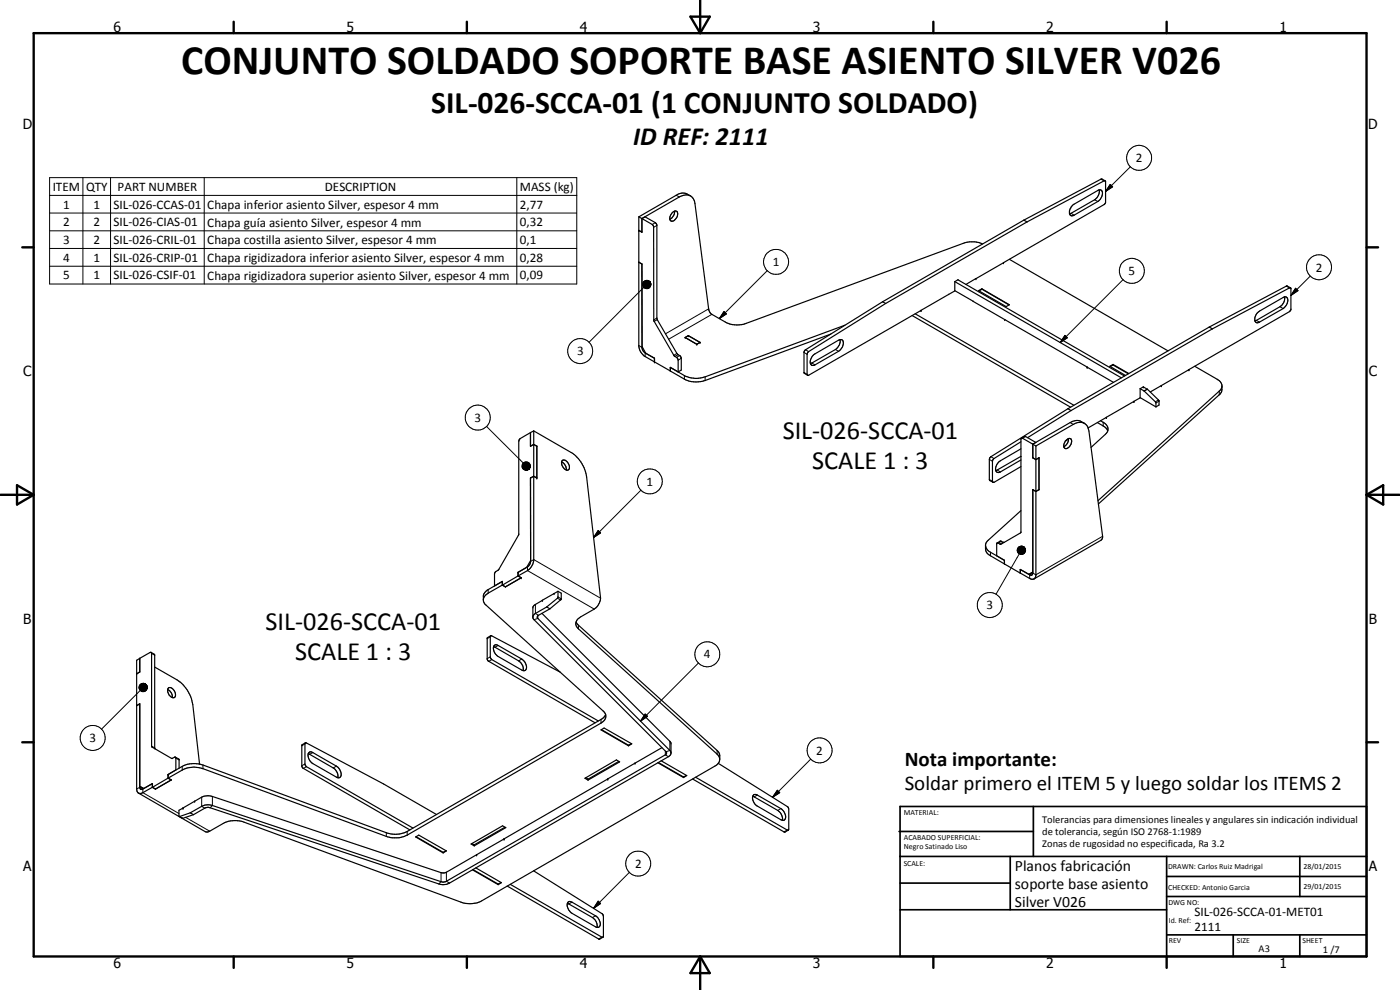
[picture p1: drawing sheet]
<svg xmlns="http://www.w3.org/2000/svg" width="420mm" height="297mm" viewBox="0 0 420 297" stroke-linecap="round" stroke-linejoin="round" font-family="sans-serif">
<g fill="none" stroke="#000" stroke-width=".35">
<path d="M207.2 58.8a3.3 3.3 0 0 0-4.3-.2l-11.2 6.5M329.8 57a2.93 2.93 0 0 1-1.3 2.9l-7.5 4.3M331.7 54.3l-1-.6-.3 .1-23.1 12.2M331.7 54.3l.1 6.4-.3 .6-30.4 17.5M331.7 54.3h-.4l-23.1 12.3M191.7 65.1v38.9a4.3 4.3 0 0 0 1.9 3l2.8 1.6M191.7 78.7l.9 .5M191.7 65.1l.9 .5M192.6 65.6l11.3-6.5a2.84 2.84 0 0 1 4.5 1.1l4.4 32.9 .6 1.1 4.3 2.4a7.8 7.8 0 0 0 6.2 .4l65.1-24a7.5 7.5 0 0 1 5.9 .2M192.6 79.2l.1 25.1a2.03 2.03 0 0 0 .9 1.6l2.8 1.6M192.6 65.6v4.1l-.9-.6 .9 .5M192.6 65.6l1-.5 3.1 1.7 .4 .7 .1 28.3 5.9 10.2 1.3 1.2 .1 3.8-1 .6"/>
<path d="M192.6 65.6l3.3 1.8 .3 .6v28.1l6 10.5 1.2 1.1 .1 3.9M201.7 63.9a.92 .92 0 0 1 1.2-.6 .92 .92 0 0 1 .4 1.4 1.92 1.92 0 0 1-2 1.6 1.64 1.64 0 0 1 .4-2.4zM202.4 63.4a2.42 2.42 0 0 1-1.4 2.4M301.2 78.8l-8.3 4.8M301.2 78.8h.1M302.9 77.8l47.7 27.5M307.3 66l-42.4 24.6M307.3 66l.9 .6M308.2 66.6l-42.4 24.5M321.9 61.6l7.6-4.5a.94 .94 0 0 1 1.2 .1 .94 .94 0 0 1 .1 1.2l-.5 1.2-.6 .7-7.3 4.3a.84 .84 0 0 1-1.4-.5v-1.1zM253.6 97.6l-42 15.5a8.4 8.4 0 0 1-6.2-.4l-4.2-2.5v1.1l4.2 2.4a7.7 7.7 0 0 0 6.2 .5l37.7-14M264.9 90.6l-23.3 14.4-.3 .7v6.1l1.1 .8"/>
<path d="M264.9 90.6l.9 .5M265.8 91.1l-23.2 14.5-.4 .7v6l.2 .3M273.7 94.7l47.6 27.5M274.6 94.1l47.7 27.5M284.7 88.3l-42.3 24.3M284.7 88.3v.1M286.5 84.5v2.8l-1.8 1M286.5 87.2l5.6 3.3M286.5 84.5l50 28.9M287.5 83.9l50 28.9M287.5 83.9l-1 .6M287.5 83.9v.1"/>
<path d="M292.1 90.4l9.4 5.5M292.9 83.6l-3 1.7M292.9 83.6h.1M293.7 87.2l1-.5 8.2 4.7-.9 .6zM293.9 87.3l.8-.5 8.1 4.7M294.7 86.7v.1M301.5 95.9l32.7 18.8M301.5 95.9h.1M362.9 98.1l-42.4 24.5M362.9 98.1l.9 .6M363.8 98.7l-42.4 24.5M377.3 93.9l.7-.6 7.1-4a.94 .94 0 0 1 1.2 0 .94 .94 0 0 1 .1 1.2l-.3 .9-1 1.2-7.1 4a.83 .83 0 0 1-1.4-.4l.1-1.1z"/>
<path d="M385.5 89.1a2.86 2.86 0 0 1-1.4 2.9l-7.5 4.3M387.3 86.4l-1.1-.6-.2 .1-23.1 12.2M387.3 86.4l.1 6.4-.4 .7-41.8 24.1M387.3 86.4l-23.5 12.3M192.7 104l1.1 2 2.6 1.5M196.4 107.5v1.1M196.4 108.6l4.8 2.7M201.2 111.3h.1M201.2 111.3v-1.1l2.3 1.4M206.6 100.7l3.5 2-1 .6M206.6 100.7l-1 .6 3.5 2M243.9 106.7l7.8-4.6a.96 .96 0 0 1 1.2 0 .96 .96 0 0 1 .2 1.2l-.4 1-.8 .9-7.3 4.3a1.03 1.03 0 0 1-1.3-.2 1.03 1.03 0 0 1 0-1.4z"/>
<path d="M252.1 101.9a3 3 0 0 1-1.4 3l-7.5 4.2M334 109.3l-.9 .6 4.7 2.7M334 109.3l4.7 2.8M334 109.3v.2M334 109.5l4.6 2.6M334 109.5l-.8 .5M342.2 116.6v2.8l-1.9 1M342.2 116.6l1.1 .7 3.5 3.3 .1 1.5M342.2 119.3l4.7 2.8M343.1 116.1l1.3 .7 3.4 3.4v1.3l-.9 .6M343.1 116.1l-.9 .5M358.6 109.9l6.7 3.9 1.1 1a2.72 2.72 0 0 1 .3 2.4l-.5 1-36.6 33"/>
<path d="M366.7 116l-.3 .8-.5 .5-36.4 32.9M159.2 129.8l-3 1.8-.5 .8v28l-6 10.4-1.2 1.2-.1 3.8 2.4-1.3v1.1M159.2 129.8v4.1M160.2 129.3v38.9a4.4 4.4 0 0 1-1.9 3l-2.8 1.6M160.2 129.3l11.2 6.5a10.4 10.4 0 0 1 4.7 7.3l4.1 36.4a4.7 4.7 0 0 1-1.9 3.3l-4 2.3a2.1 2.1 0 0 0-.7 3.6l41.6 37.6 .6 .8 .2 .6M160.2 133.3l.9 .6v9.5M160.2 133.3l-1 .6M160.2 129.3l-1 .5M160.2 133.3l.9 .6M168.6 138.6a2.54 2.54 0 0 1 1.4 2.4M168.7 138.2a1.29 1.29 0 0 1 1.9 .9l.3 1.4a.87 .87 0 0 1-.9 .6 .87 .87 0 0 1-.8-.6 2.09 2.09 0 0 1-.5-2.3zM306.4 132.5l-8.4 5.5-.1 6.7h.5l8-4.7"/>
<path d="M306.4 136.9l-7.5 4.3M306.4 134.7l-6.2 3.6a2.37 2.37 0 0 0-1 3.3l.6 .2 .4-.2 6.2-3.6M306.5 131.5l1.2-.6 3.2 1.9-.9 .5M306.5 131.5l-.1 28.2-6 3.6-1.2-.4M306.5 131.5h.4l3.1 1.8M310 137.3l.9 .6 .9-.6v9.6l-.9 .5-.9-.5-.1 25.4-.2 .3h-.5l-3-1.7M310 133.3v4.1M310 133.3l.9 .5M310.9 133.8l11.2-6.5a2.83 2.83 0 0 1 3-.4 2.83 2.83 0 0 1 1.7 2.4l4.1 31.6-.1 .8-.4 .4-20.1 11.6M310.9 133.8v39a1.12 1.12 0 0 1-.7 1 1.12 1.12 0 0 1-1.2-.2l-7.6-4.4M319.7 132.4l.4-.4a.85 .85 0 0 1 1.2-.3 .85 .85 0 0 1 .2 1.2 1.69 1.69 0 0 1-1.9 1.6 1.75 1.75 0 0 1 .1-2.1zM320.5 122.6l-23.1 14.4-.5 .8v6.1l.1 .3 1 .5"/>
<path d="M320.5 122.6l.9 .6M320.7 131.8l-.9 .5M320.7 131.6l-.3 1.3-1.1 1.1M321.4 123.2l-13 8.1M325.4 127a3.5 3.5 0 0 0-4.2-.2l-11.2 6.5M329.3 126.8l2.4 1.4 .7 1.1M330.3 126.2a2.76 2.76 0 0 1 2.2 3l-.5 .8-4.6 4.2M340.3 120.4l-13.8 8M159.2 143.4v25l-.2 1-.5 .6-3 1.7M159.2 143.4l1-.5 .9 .5M159.2 143.4h.1M306.4 153.2l-10.3 9.4a2.72 2.72 0 0 0-.3 2.4l.4 .9 .4 .4 4.8 2.9"/>
<path d="M150.7 174.5l-4.5 2.6-.8 .7-.3 .8v1.6l.5 1.1 35.4 32.1a2.09 2.09 0 0 1-.6 3.6l-59 34a8.3 8.3 0 0 1-5 .1l-55.5-20.5a7.6 7.6 0 0 0-6.2 .5l-4.3 2.4M150.7 175.6l1 .5M150.7 174.5h.1M150.7 174.5v1.1M150.7 175.6l-4.8 2.8-.7 .8-.1 .7M151.7 176.1h.1M155.5 172.8l.9 .6M155.5 171.7v1.1M155.5 172.8l-4.7 2.8M156.4 173.4l-4.7 2.7M156.4 173.4l-4.7 2.7-.9-.5M159.2 168.2l-1.1 2-2.6 1.5"/>
<path d="M166.3 178.1h.1M167.5 177.4l-4.8 2.7M167.5 177.4l.9 .6v1.7l-3.4 3M167.5 177.4l-.1 2-3.3 2.7M295.8 163.8l.3 .9 .8 .8 4.5 2.6M299.2 162.9l-.1 3.9 2.3 1.3M301.4 162.7l-1.2-.4-1 .6M301.4 168.1v1.1M306.2 170.9v1M306.2 170.9l2.6 1.4M308.8 172.3l1.2-.6zM41.9 197.5l-.9 .6v38.6a1.15 1.15 0 0 0 .6 1.2 1.15 1.15 0 0 0 1.3-.1l2.8-1.6"/>
<path d="M41.9 197.5v4.1l-.9 .6M45.4 195.7l.1 28.3 6 3.5 1.2-.3 .1 3.8-2.4 1.4M45.4 195.7l.9 .6 .1 .3 .2 28.1M45.4 195.7l-3.5 1.8M147.3 190.8l-1.1 .7v6.3l.3 .6 32.1 18.5M147.3 190.8l-.2 6.4 .5 .7 32 18.4M147.3 190.8l20.8 10.9M148.1 194l7.5 4.3a2.84 2.84 0 0 1 1.4 2.9M148.3 193.7a.9 .9 0 0 1 1.2 0l7.1 4a2.47 2.47 0 0 1 1 3.4l-.8 .1-7.3-4.2a2.73 2.73 0 0 1-1.2-3.3zM162.6 184l38.4 38.4 .4 .6v3l-.5 .9-66 38.1-1 .3-2.2-.1-68.6-22.8h-1.4l-3.6 2M162.7 180.1l.1 .1M162.8 180.1l-2.4 1.4-.4 .5-.1 3.3 .4 .6 39.6 39.7 .2 .4-.3 .4-66 38.1-.7 .2-69.4-23-2.2-.1-4.4 2.3"/>
<path d="M164.1 182.1l.9 .6M164.1 182.1l-3.7 2.1-.5 .9M165 182.7l-3.6 2-.2 .4 .2 .4 39.8 39.8 .2 .5M172.9 186.6l.4 .8 41.9 37.8 .7 1-.1 2.4-.9 1.1-70.3 40.6a7.9 7.9 0 0 1-6.3 .4l-65.1-24a7.8 7.8 0 0 0-6.2 .4l-4.3 2.4-1.1 .1-20-11.6M41 211.7l.9-.5 .1 25.4 .7 .3 3-1.8M41 202.2h.1M41 211.7h.1M41.9 211.2l-.9 .6M46.4 200.2l6.8 3.8a10.8 10.8 0 0 1 4.7 7.4l2 17.9M50.3 206.9a2.44 2.44 0 0 1 1.4 2.4M50.5 206.5a1.57 1.57 0 0 1 2.1 1.5 .92 .92 0 0 1-.4 1.3 .92 .92 0 0 1-1.2-.6l-.6-1zM180.4 219l.9-.6 8.3 4.8-1 .6z"/>
<path d="M180.5 218.9l8.1 4.7M181.8 214.4l-.5 .8-.9 .7-58.2 33.6a8 8 0 0 1-6.3 .4l-55-20.4a8.1 8.1 0 0 0-6.2 .5l-4.3 2.4v1.1M41.9 235.9l1.2 .7zM45.7 236.2l.9 .6M45.7 235.1h.1M45.7 235.1v1.1M45.8 236.2l.9 .5M45.8 235.1v1.1M45.8 235.1l-2.7 1.5M46.6 236.7v.1M50.4 233.5l1 .5M50.4 233.5l-4.6 2.7"/>
<path d="M51.4 234l-4.8 2.8M51.4 234l-4.7 2.7M51.4 234h.1M52.7 227.2l1.1 .7v2.6M91.6 222.9l-1 .7v6.3l.3 .6 32.1 18.5M91.6 222.9l-.1 6.5 .5 .6 31.9 18.5M91.6 222.9l23.5 12.3 15.9 9.2M92.5 226.1l7.5 4.3a3 3 0 0 1 1.4 2.9M92.7 225.8a.9 .9 0 0 1 1.2 0l7.1 4.1a2.37 2.37 0 0 1 1 3.4h-.8l-7.3-4.2a2.73 2.73 0 0 1-1.2-3.3zM175.5 233.5l9.5-5.5 1 .6-9.5 5.5zM176.5 233.8v.3M185.7 228.4l-9.2 5.4-.7-.5"/>
<path d="M188.6 223.6v.2M189.5 223.1l-.9 .5M190.6 229h.1M197.4 228.9l7.7 4.4M197.6 228.8l7.5 4.3M198.4 228.3l7.7 4.4-1 .6M198.7 224.3l-64.7 37.4-.7 .2-.9-.1-69-22.9-1.1-.1-1.8 .4-6.8 3.9 .1 1.9 3.3-1.1M205.1 233.1v.2M205.9 232.7l-.8 .4M207.8 233.7l27.5 15.9 .2 .1 1-.6M208.8 233.2l27.7 15.9M215.5 229l20.9 13.1 .3 .6v6.1l-.2 .3"/>
<path d="M225.9 238.9l7.5 4.3a2.97 2.97 0 0 1 1.4 2.9M226.1 238.6l.3-.2h.6l7.3 4.2a2.53 2.53 0 0 1 1.1 3.4h-1.1l-7-4.1a2.6 2.6 0 0 1-1.2-3.3zM57.1 243.9l1 .5M58.1 244.4l-3.2 1.1-1.1-.5M58.4 240.4h.1M124.7 251.1l1-.5 8.3 4.7-1 .6zM124.9 251l8.1 4.7M133 255.7v.2M133.8 255.3l-.8 .4M141.4 253.2l9.4-5.4 1 .5-9.5 5.5zM141.6 253.1l.7 .4M142.3 253.5v.3"/>
<path d="M151.5 248.2l-9.2 5.3M141.8 261l7.7 4.4M141.9 260.9l7.6 4.4M142.8 260.4l7.7 4.4-1 .6M149.5 265.3v.1M150.3 264.8l-.8 .5M152.2 265.9l27.5 15.8 .2 .1 1-.6M160.1 261.3l20.7 12.9 .3 .7-.1 6.2-.2 .2-27.6-16M170.3 271.1l7.5 4.2a2.93 2.93 0 0 1 1.3 3M170.5 270.7l.5-.2 .7 .2 7 4.1a2.22 2.22 0 0 1 .9 3.5l-.9-.2-7-4.1a2.66 2.66 0 0 1-1.2-3.3z"/>
</g>
<g fill="#000">
<circle cx="191.7" cy="69.1" r=".18"/>
<circle cx="301.1" cy="78.8" r=".18"/>
<circle cx="276.4" cy="93.1" r=".18"/>
<circle cx="292.9" cy="83.6" r=".18"/>
<circle cx="301.5" cy="95.9" r=".18"/>
<circle cx="196.4" cy="108.6" r=".18"/>
<circle cx="205.6" cy="101.3" r=".18"/>
<circle cx="206.6" cy="100.7" r=".18"/>
<circle cx="209.1" cy="103.3" r=".18"/>
<circle cx="210.1" cy="102.7" r=".18"/>
<circle cx="326.3" cy="110.2" r=".18"/>
<circle cx="343.1" cy="116.1" r=".18"/>
<circle cx="348.5" cy="115.7" r=".18"/>
<circle cx="356.8" cy="110.9" r=".18"/>
<circle cx="332" cy="125.2" r=".18"/>
<circle cx="332.1" cy="125.2" r=".18"/>
<circle cx="340.3" cy="120.4" r=".18"/>
<circle cx="161.1" cy="143.4" r=".18"/>
<circle cx="155.5" cy="171.7" r=".18"/>
<circle cx="156.4" cy="173.4" r=".18"/>
<circle cx="166.3" cy="178.1" r=".18"/>
<circle cx="162.8" cy="180.1" r=".18"/>
<circle cx="50.4" cy="232.4" r=".18"/>
<circle cx="182.4" cy="233.7" r=".18"/>
<circle cx="190.6" cy="229" r=".18"/>
<circle cx="54.9" cy="242.4" r=".18"/>
<circle cx="58.4" cy="240.4" r=".18"/>
<circle cx="143" cy="256.5" r=".18"/>
<circle cx="151.2" cy="251.7" r=".18"/>
<circle cx="151.3" cy="251.7" r=".18"/>
</g>
<g fill="none" stroke="#000" stroke-width=".3">
<path d="M14.9 53.3h158.2v31.9h-158.2zM14.9 58.6h158.2M24.9 53.3v31.9M33.2 53.3v31.9M61.3 53.3v31.9M155.1 53.3v31.9M202.9 58.6l1 .5M328.5 59.9l1 .6M330.4 53.8l.9 .5M333.2 55.3l.7 .7-2.1 1.4zM339.2 50l-7.4 7.4M14.9 63.9h158.2"/>
<path d="M14.9 69.3h158.2M14.9 74.5h158.2M14.9 79.9h158.2M196.7 66.8l-1 .6M197.1 67.6l-.9 .6M321.4 64l1 .6M192.9 85.1l2.1-.6-2.1 .9zM192.9 85.4l2.1-.9-2.1 1.1zM192.9 85.6l2.1-1.1-2 1.4zM192.9 84.9l2.1-.4-2.1 .6zM193 85.9l2-1.4-1.9 1.6zM193.1 84.6l.1-.1h1.8z"/>
<path d="M193.1 84.6l1.9-.1-2.1 .4zM193.1 86.1l1.9-1.6-1.7 1.9zM193.2 86.2l-16.4 16.5M193.2 84.5l.3-.2 1.5 .2zM193.5 84.3l1.5 .2zM193.7 84.2l1.3 .3zM194 84.1l1 .4zM194.3 84.1l.7 .4zM194.5 84.2l.5 .3zM195 84.5l-1.5 2-.2-.1zM195 84.5l-1.2 2.1-.3-.1zM195 84.5l-.9 2.1h-.3z"/>
<path d="M195 84.5l-.7 2.1h-.2zM195 84.5l-.4 2-.3 .1zM195 84.5l-.2 1.9-.2 .1zM195 84.5v1.7l-.2 .2zM195 84.5l.2 1.5-.2 .2zM195 84.5l.2 1.5zM195 84.5l.3 1.2zM195 84.5l.4 1zM195 84.5l.4 .7zM195 84.5l.3 .5zM195 84.5l.1 .2zM197.1 95.4l-.9 .6"/>
<path d="M197.3 95.9l-1 .5M212.7 92.7l-13 7.5M213.6 94.3l-12.9 7.5M217.3 93.5l.7 .7-2.1 1.4zM230.3 81.2l-14.4 14.4M337 83.9l-18.8 18.9M377.1 96.1l.9 .5M384.1 92l1 .6M386 85.9l1 .5M388.8 86.5l.7 .7-2.1 1.4zM393.2 82.8l-5.8 5.8M191.7 103.7l1.1 .5"/>
<path d="M193.7 105.8l-.1 1.2M203.1 106l-.9 .6M203.5 106.4l-1 .5M204 106.7l-1 .5M204.5 107.5l-1 .6M205.4 112.7v1M211.6 113.1v1.1M241.3 111.8l.9 .5M241.3 105.7l.9 .6M241.8 104.9l.9 .6M243.7 108.9l.9 .6M250.7 104.9l1 .5"/>
<path d="M319.6 100.6l.7 .7-2.1 1.5zM344.3 116.8l-1 .5M344.4 116.8l-1 .5M365.9 117.3v1.1M146 127.9l11 11M156.7 139.8l2.1 .9-2.1-.6zM156.7 139.5l2.1 1.2-2.1-.9zM156.8 139.3l2 1.4-2.1-1.2zM156.9 139.1l.2-.2 1.7 1.8zM156.9 139.1l1.9 1.6-2-1.4zM157.1 138.9l.2-.2 1.5 2zM157.3 138.7l.3-.1 1.2 2.1z"/>
<path d="M157.6 138.6h.3l.9 2.1zM157.9 138.6h.2l.7 2.1zM158.1 138.6l.3 .1 .4 2zM158.4 138.7l.3 .1 .1 1.9zM158.7 138.8l.1 .2v1.7zM158.8 139l.2 .2-.2 1.5zM159 139.2l-.2 1.5zM159.1 139.4l-.3 1.3zM159.2 140l-.4 .7zM159.2 139.7l-.4 1zM296.9 137.8l.9 .6M297.4 137l.9 .6"/>
<path d="M306.4 136.9v.1M307.8 131l-.9 .5M321.2 126.8l.9 .5M331.1 126.7v1.1M347.7 120l-1 .6M347.8 120.4l-.9 .5M156.7 140.1l2.1 .6-2.1-.4zM156.7 140.3l2.1 .4-1.9-.1zM156.9 140.6l1.9 .1-1.8 .1zM157 140.8l1.8-.1-1.5 .2zM157.3 140.9l1.5-.2zM157.6 141l1.2-.3z"/>
<path d="M157.8 141.1l1-.4zM158.1 141.1l.7-.4zM158.3 141l.5-.3zM158.6 140.9l.2-.2zM159.1 140.3l-.3 .4zM179.5 159.2l.7 .7-2.1 1.4zM192.4 147.1l-14.3 14.2M296.9 143.9l.9 .5M299.3 141l.9 .6M146.5 176.9v1.1M158.3 170.1v1.1l20 11.6M159.2 168.4l1-.5 20 11.6"/>
<path d="M167.3 179.5l.9 .5M167.5 179.1l.9 .6M297.3 165.7v1.1M300.5 162.4l-.9 .5M301 162.7l-.9 .5M305.3 165.2l1.9-1.2-1.9 1.5zM305.3 164.9l1.9-.9-1.9 1.2zM305.3 164.7l1.9-.7-1.9 .9zM305.3 165.5l1.9-1.5-1.8 1.7zM305.4 165.7l1.8-1.7-1.6 1.9zM305.5 164.5l1.7-.5-1.9 .7zM305.6 164.2l1.6-.2z"/>
<path d="M305.6 164.2l1.6-.2-1.7 .5zM305.8 164.1l1.4-.1zM305.9 166.2l-7 12.1M306.1 164h1.1zM306.4 163.9l.8 .1zM306.7 163.9l.5 .1zM307.2 164l-1.4 2.1-.2-.2zM307.2 164l-1.2 2.2-.2-.1zM307.2 164l-.9 2.4-.3-.2zM307.2 164l-.7 2.4h-.2zM307.2 164l-.4 2.3-.3 .1zM307.2 164l-.1 2.2-.3 .1z"/>
<path d="M307.2 164l.1 2.1-.2 .1zM307.2 164l.3 1.9-.2 .2zM307.2 164l.4 1.7-.1 .2zM307.2 164l.6 1.4-.2 .3zM307.2 164l.6 1.1v.3zM307.2 164l.6 1.1zM307.2 164l.6 .9zM307.2 164l.5 .6zM307.2 164l.3 .4zM307.2 164l.2 .2zM307.2 164v2.2M330.9 160.9l-20 11.6-.9-.5-1 .5v1.1"/>
<path d="M45.5 196l.9 .6M147.1 197.1l-.9 .5M147.1 191.1l-.9 .5M147.6 197.9l-.9 .5M149.5 193.7l-1 .5M156.6 197.7l-1 .6M160.7 181.4v2.7l.9 .5M161.4 184.8v.7l-1.1 .4M173.6 187.6v1.1M209.6 198.9l-17.4 17.5M41.7 206.3l2.1-.9-2.1 1.2zM41.7 206l2.1-.6-2.1 .9z"/>
<path d="M41.7 206.6l2.1-1.2-1.9 1.4zM41.8 205.8l2-.4-2.1 .6zM41.9 206.8l1.9-1.4-1.8 1.7zM41.9 205.5l.2-.1h1.7zM41.9 205.5l1.9-.1-2 .4zM42 207.1l1.8-1.7-1.6 1.9zM42.1 207.2l-11.6 11.6M42.1 205.4l.2-.2 1.5 .2zM42.3 205.2l1.5 .2zM42.6 205.1l1.2 .3zM42.9 205l.9 .4zM43.1 205l.7 .4z"/>
<path d="M43.4 205.1l.4 .3zM43.8 205.4l-1.4 2-.2-.1zM43.8 205.4l-1.1 2.1-.3-.1zM43.8 205.4l-.9 2.1h-.2zM43.8 205.4l-.6 2.1h-.3zM43.8 205.4l-.3 2-.3 .1zM43.8 205.4l-.1 1.9-.2 .1zM43.8 205.4l.1 1.7-.2 .2zM43.8 205.4l.1 1.7zM43.8 205.4l.3 1.3-.1 .2zM43.8 205.4l.3 1.3zM43.8 205.4l.4 1z"/>
<path d="M43.8 205.4l.4 .7zM43.8 205.4l.3 .5zM43.8 205.4l.2 .2zM180.4 215.9v1.1M193.6 214.2l.7 .7-2.1 1.5zM41 236.7l.9-.5 1 .5v1.1l10.8 6.3M45.5 223.9l.9 .5M52.8 227.5l1 .5M54.7 230v1.1M60.5 239.2v2.7l1 .6M60.9 229.5v1.1M63.7 239v2.7l-.6 .7"/>
<path d="M91.5 229.2l-.9 .5M91.5 223.2l-.9 .6M92 230l-1 .5M93.9 225.8l-1 .5M101 229.9l-1 .5M199.7 225.3v1.2l.9 .5M201 222.4v2.8l-1.1 .4M215.2 225.2v1.1M227.3 238.5l-1 .6M233.3 237.1l.7 .7-2.2 1.4zM243.3 227.8l-11.5 11.4M53.9 245l1 .5"/>
<path d="M55.7 245.2l7.2 4.2M115.9 249.9v1.1M122.2 249.5v1.1M234.3 242.6l-.9 .6M236.3 249l-1 .6M132.4 261.8v2.7l-.7 .7M134 261.7v2.7l.9 .6M171.7 270.7l-1 .5M178.7 274.8l-.9 .5M179.5 270.4l.7 .7-2.1 1.4zM188.9 261.7l-10.8 10.8M180.6 281.2l-.9 .5"/>
<circle cx="341.9" cy="47.4" r="3.7"/>
<circle cx="232.9" cy="78.6" r="3.8"/>
<circle cx="339.7" cy="81.3" r="3.7"/>
<circle cx="395.9" cy="80.2" r="3.7"/>
<circle cx="174.1" cy="105.3" r="3.7"/>
<circle cx="143.4" cy="125.3" r="3.7"/>
<circle cx="195" cy="144.4" r="3.7"/>
<circle cx="212.3" cy="196.3" r="3.8"/>
<circle cx="297.1" cy="181.5" r="3.7"/>
<circle cx="27.8" cy="221.4" r="3.7"/>
<circle cx="246" cy="225.1" r="3.8"/>
<circle cx="191.5" cy="259.1" r="3.8"/>
</g>
<g fill="none" stroke="#000" stroke-width=".71">
<path d="M10.1 9.9h400v277.1h-400zM70.1 6.5v3.4M140.1 6.5v3.4M207.2 5h5.8l-2.9 4.9zM210.1 0v9.9M280.1 6.5v3.4M350.1 6.5v3.4M6.7 74.2h3.4M410.1 74.2h3.5M.1 148.5h10M5.1 145.6l5 2.9-5 2.9zM410.1 148.5h10"/>
<path d="M410.1 148.5l5-2.9v5.8zM6.7 222.7h3.4M410.1 222.7h3.5M70.1 287v3.4M140.1 287v3.4M210.1 287v10M210.1 287l2.9 5h-5.8zM280.1 287v3.4M350.1 287v3.4"/>
</g>
<g fill="none" stroke="#000" stroke-width=".51">
<path d="M269.8 249.5h40.3M270.1 242h140v45h-140zM270.1 257h140M303.2 257v16M310.1 242v15M350.1 257v30M390.1 257v12M270.1 265h33.1M270.1 273h80M350.1 269h60M350.1 263h60M350.1 280.5h60"/>
<path d="M370.1 280.5v6.5M390.1 280.5v6.5"/>
</g>
<g fill="#000">
<path d="M333.2 55.3l.7 .7-2.1 1.4zM194.5 84.2l.5 .3zM194.3 84.1l.7 .4zM194 84.1l1 .4zM193.7 84.2l1.3 .3zM193.5 84.3l1.5 .2zM193.2 84.5l.3-.2 1.5 .2zM193.1 84.6l.1-.1h1.8zM192.9 84.9l2.1-.4-2.1 .6zM192.9 85.1l2.1-.6-2.1 .9zM192.9 85.4l2.1-.9-2.1 1.1zM192.9 85.6l2.1-1.1-2 1.4z"/>
<path d="M193 85.9l2-1.4-1.9 1.6zM193.1 86.1l1.9-1.6-1.7 1.9zM195 84.5l-1.5 2-.2-.1zM195 84.5l-1.2 2.1-.3-.1zM195 84.5l-.9 2.1h-.3zM195 84.5l-.7 2.1h-.2zM195 84.5l-.4 2-.3 .1zM195 84.5v1.7l-.2 .2zM195 84.5l.2 1.5-.2 .2zM195 84.5l.2 1.5zM195 84.5l.3 1.2zM195 84.5l.4 1z"/>
<path d="M195 84.5l.4 .7zM195 84.5l.3 .5zM195 84.5l.1 .2zM217.3 93.5l.7 .7-2.1 1.4zM388.8 86.5l.7 .7-2.1 1.4zM319.6 100.6l.7 .7-2.1 1.5zM159.1 140.3l-.3 .4zM159.2 140l-.4 .7zM159.2 139.7l-.4 1zM159.1 139.4l-.3 1.3zM159 139.2l-.2 1.5zM158.8 139l.2 .2-.2 1.5z"/>
<path d="M158.7 138.8l.1 .2v1.7zM158.1 138.6l.3 .1 .4 2zM157.9 138.6h.2l.7 2.1zM157.6 138.6h.3l.9 2.1zM157.3 138.7l.3-.1 1.2 2.1zM157.1 138.9l.2-.2 1.5 2zM156.9 139.1l.2-.2 1.7 1.8zM156.9 139.1l1.9 1.6-2-1.4zM156.8 139.3l2 1.4-2.1-1.2zM156.7 139.5l2.1 1.2-2.1-.9zM156.7 139.8l2.1 .9-2.1-.6zM156.7 140.1l2.1 .6-2.1-.4z"/>
<path d="M156.9 140.6l1.9 .1-1.8 .1zM157 140.8l1.8-.1-1.5 .2zM157.3 140.9l1.5-.2zM157.6 141l1.2-.3zM157.8 141.1l1-.4zM158.1 141.1l.7-.4zM158.3 141l.5-.3zM158.6 140.9l.2-.2zM179.5 159.2l.7 .7-2.1 1.4zM306.7 163.9l.5 .1zM306.4 163.9l.8 .1zM306.1 164h1.1z"/>
<path d="M305.8 164.1l1.4-.1zM305.6 164.2l1.6-.2zM305.6 164.2l1.6-.2-1.7 .5zM305.5 164.5l1.7-.5-1.9 .7zM305.3 164.7l1.9-.7-1.9 .9zM305.3 164.9l1.9-.9-1.9 1.2zM305.3 165.2l1.9-1.2-1.9 1.5zM305.3 165.5l1.9-1.5-1.8 1.7zM305.4 165.7l1.8-1.7-1.6 1.9zM307.2 164l-1.4 2.1-.2-.2zM307.2 164l-1.2 2.2-.2-.1zM307.2 164l-.9 2.4-.3-.2z"/>
<path d="M307.2 164l-.7 2.4h-.2zM307.2 164l-.4 2.3-.3 .1zM307.2 164l.4 1.7-.1 .2zM307.2 164l.6 1.4-.2 .3zM307.2 164l.6 1.1v.3zM307.2 164l.6 1.1zM307.2 164l.6 .9zM307.2 164l.5 .6zM307.2 164l.3 .4zM307.2 164l.2 .2zM43.4 205.1l.4 .3zM43.1 205l.7 .4z"/>
<path d="M42.9 205l.9 .4zM42.6 205.1l1.2 .3zM42.3 205.2l1.5 .2zM42.1 205.4l.2-.2 1.5 .2zM41.9 205.5l.2-.1h1.7zM41.8 205.8l2-.4-2.1 .6zM41.7 206l2.1-.6-2.1 .9zM41.7 206.3l2.1-.9-2.1 1.2zM41.7 206.6l2.1-1.2-1.9 1.4zM41.9 206.8l1.9-1.4-1.8 1.7zM42 207.1l1.8-1.7-1.6 1.9zM43.8 205.4l-1.4 2-.2-.1z"/>
<path d="M43.8 205.4l-1.1 2.1-.3-.1zM43.8 205.4l-.9 2.1h-.2zM43.8 205.4l-.6 2.1h-.3zM43.8 205.4l-.3 2-.3 .1zM43.8 205.4l.1 1.7-.2 .2zM43.8 205.4l.1 1.7zM43.8 205.4l.3 1.3-.1 .2zM43.8 205.4l.3 1.3zM43.8 205.4l.4 1zM43.8 205.4l.4 .7zM43.8 205.4l.3 .5zM43.8 205.4l.2 .2z"/>
<path d="M193.6 214.2l.7 .7-2.1 1.5zM233.3 237.1l.7 .7-2.2 1.4zM179.5 270.4l.7 .7-2.1 1.4z"/>
</g>
<path d="M307 164v2.3M307.3 164v2.1" fill="none" stroke="#000" stroke-width=".34"/>
<path d="M192.9 84.7h2.1M194.8 84.5v2M158.6 138.7v2M156.7 140.5h2.1M41.8 205.6h2M43.7 205.4v2" fill="none" stroke="#000" stroke-width=".38"/>
<text font-size="12.6" x="54.3" y="22.1">CONJUNTO SOLDADO SOPORTE BASE ASIENTO SILVER V026</text>
<text font-size="9.4" x="129.4" y="34">SIL-026-SCCA-01 (1 CONJUNTO SOLDADO)</text>
<g font-size="7.9">
<text x="190.1" y="43.4">ID REF: 2111</text>
<text x="234.9" y="131.8">SIL-026-SCCA-01</text>
<text x="243.7" y="140.8">SCALE 1 : 3</text>
<text x="79.7" y="189.1">SIL-026-SCCA-01</text>
<text x="88.5" y="198">SCALE 1 : 3</text>
</g>
<g font-size="6.3">
<text x="271.5" y="229.9">Nota importante:</text>
<text x="271.5" y="237.2">Soldar primero el ITEM 5 y luego soldar los ITEMS 2</text>
</g>
<g font-size="4.7">
<text x="304.6" y="261.2">Planos fabricación</text>
<text x="304.6" y="266.6">soporte base asiento</text>
<text x="304.6" y="272">Silver V026</text>
</g>
<g font-size="4.2">
<text x="34" y="9.6">6</text>
<text x="104" y="9.6">5</text>
<text x="174" y="9.6">4</text>
<text x="244" y="9.6">3</text>
<text x="314" y="9.6">2</text>
<text x="384" y="9.6">1</text>
<text x="6.8" y="38.7">D</text>
<text x="410.6" y="38.7">D</text>
<text x="7" y="112.9">C</text>
<text x="410.8" y="112.9">C</text>
<text x="7" y="187.1">B</text>
<text x="410.8" y="187.1">B</text>
<text x="7" y="261.4">A</text>
<text x="410.8" y="261.4">A</text>
<text x="34" y="290.4">6</text>
<text x="104" y="290.4">5</text>
<text x="174" y="290.4">4</text>
<text x="244" y="290.4">3</text>
<text x="314" y="290.4">2</text>
<text x="384" y="290.4">1</text>
</g>
<g font-size="3.9">
<text x="340.9" y="48.7">2</text>
<text x="15.8" y="57.2">ITEM</text>
<text x="25.8" y="57.2">QTY</text>
<text x="35.3" y="57.2">PART NUMBER</text>
<text x="97.5" y="57.2">DESCRIPTION</text>
<text x="156" y="57.4">MASS (kg)</text>
<text x="18.9" y="62.6">1</text>
<text x="28.1" y="62.6">1</text>
<text x="34.1" y="62.6">SIL-026-CCAS-01</text>
<text x="62.2" y="62.7">Chapa inferior asiento Silver, espesor 4 mm</text>
<text x="156" y="62.6">2,77</text>
<text x="18.9" y="67.9">2</text>
<text x="28.1" y="67.9">2</text>
<text x="34.1" y="67.9">SIL-026-CIAS-01</text>
<text x="62.2" y="68">Chapa guía asiento Silver, espesor 4 mm</text>
<text x="156" y="67.9">0,32</text>
<text x="18.9" y="73.2">3</text>
<text x="28.1" y="73.2">2</text>
<text x="34.1" y="73.2">SIL-026-CRIL-01</text>
<text x="62.2" y="73.3">Chapa costilla asiento Silver, espesor 4 mm</text>
<text x="156" y="73.2">0,1</text>
<text x="18.9" y="78.5">4</text>
<text x="18.9" y="83.8">5</text>
<text x="28.1" y="78.5">1</text>
<text x="28.1" y="83.8">1</text>
<text x="34.1" y="78.5">SIL-026-CRIP-01</text>
<text x="34.1" y="83.8">SIL-026-CSIF-01</text>
<text x="62.2" y="78.6">Chapa rigidizadora inferior asiento Silver, espesor 4 mm</text>
<text x="62.2" y="83.9">Chapa rigidizadora superior asiento Silver, espesor 4 mm</text>
<text x="156" y="78.5">0,28</text>
<text x="156" y="83.8">0,09</text>
<text x="231.9" y="79.8">1</text>
<text x="338.7" y="82.5">5</text>
<text x="394.9" y="81.5">2</text>
<text x="173.2" y="106.6">3</text>
<text x="142.4" y="126.6">3</text>
<text x="194" y="145.7">1</text>
<text x="296" y="182.8">3</text>
<text x="211.3" y="197.6">4</text>
<text x="26.9" y="222.7">3</text>
<text x="245" y="226.4">2</text>
<text x="190.6" y="260.4">2</text>
<text x="358.5" y="275">SIL-026-SCCA-01-MET01</text>
<text x="358.5" y="279.4">2111</text>
</g>
<g font-size="3.1">
<text x="312.7" y="246.8">Tolerancias para dimensiones lineales y angulares sin indicación individual</text>
<text x="312.7" y="250.4">de tolerancia, según ISO 2768-1:1989</text>
<text x="312.7" y="254">Zonas de rugosidad no especificada, Ra 3.2</text>
<text x="377.7" y="285.6">A3</text>
<text x="397" y="285.9">1 /7</text>
</g>
<g font-size="2.4">
<text x="271.2" y="244.4">MATERIAL:</text>
<text x="271.3" y="252">ACABADO SUPERFICIAL:</text>
<text x="271.3" y="254.6">Negro Satinado Liso</text>
<text x="271.2" y="259.7">SCALE:</text>
<text x="350.6" y="260.8">DRAWN: Carlos Ruiz Madrigal</text>
<text x="391.2" y="260.6">28/01/2015</text>
<text x="350.6" y="267">CHECKED: Antonio Garcia</text>
<text x="391.2" y="266.7">29/01/2015</text>
<text x="350.6" y="271.4">DWG NO:</text>
<text x="350.8" y="276.9">Id. Ref:</text>
<text x="350.8" y="282.8">REV</text>
<text x="371.2" y="282.9">SIZE</text>
<text x="390.9" y="282.9">SHEET</text>
</g>
</svg>
